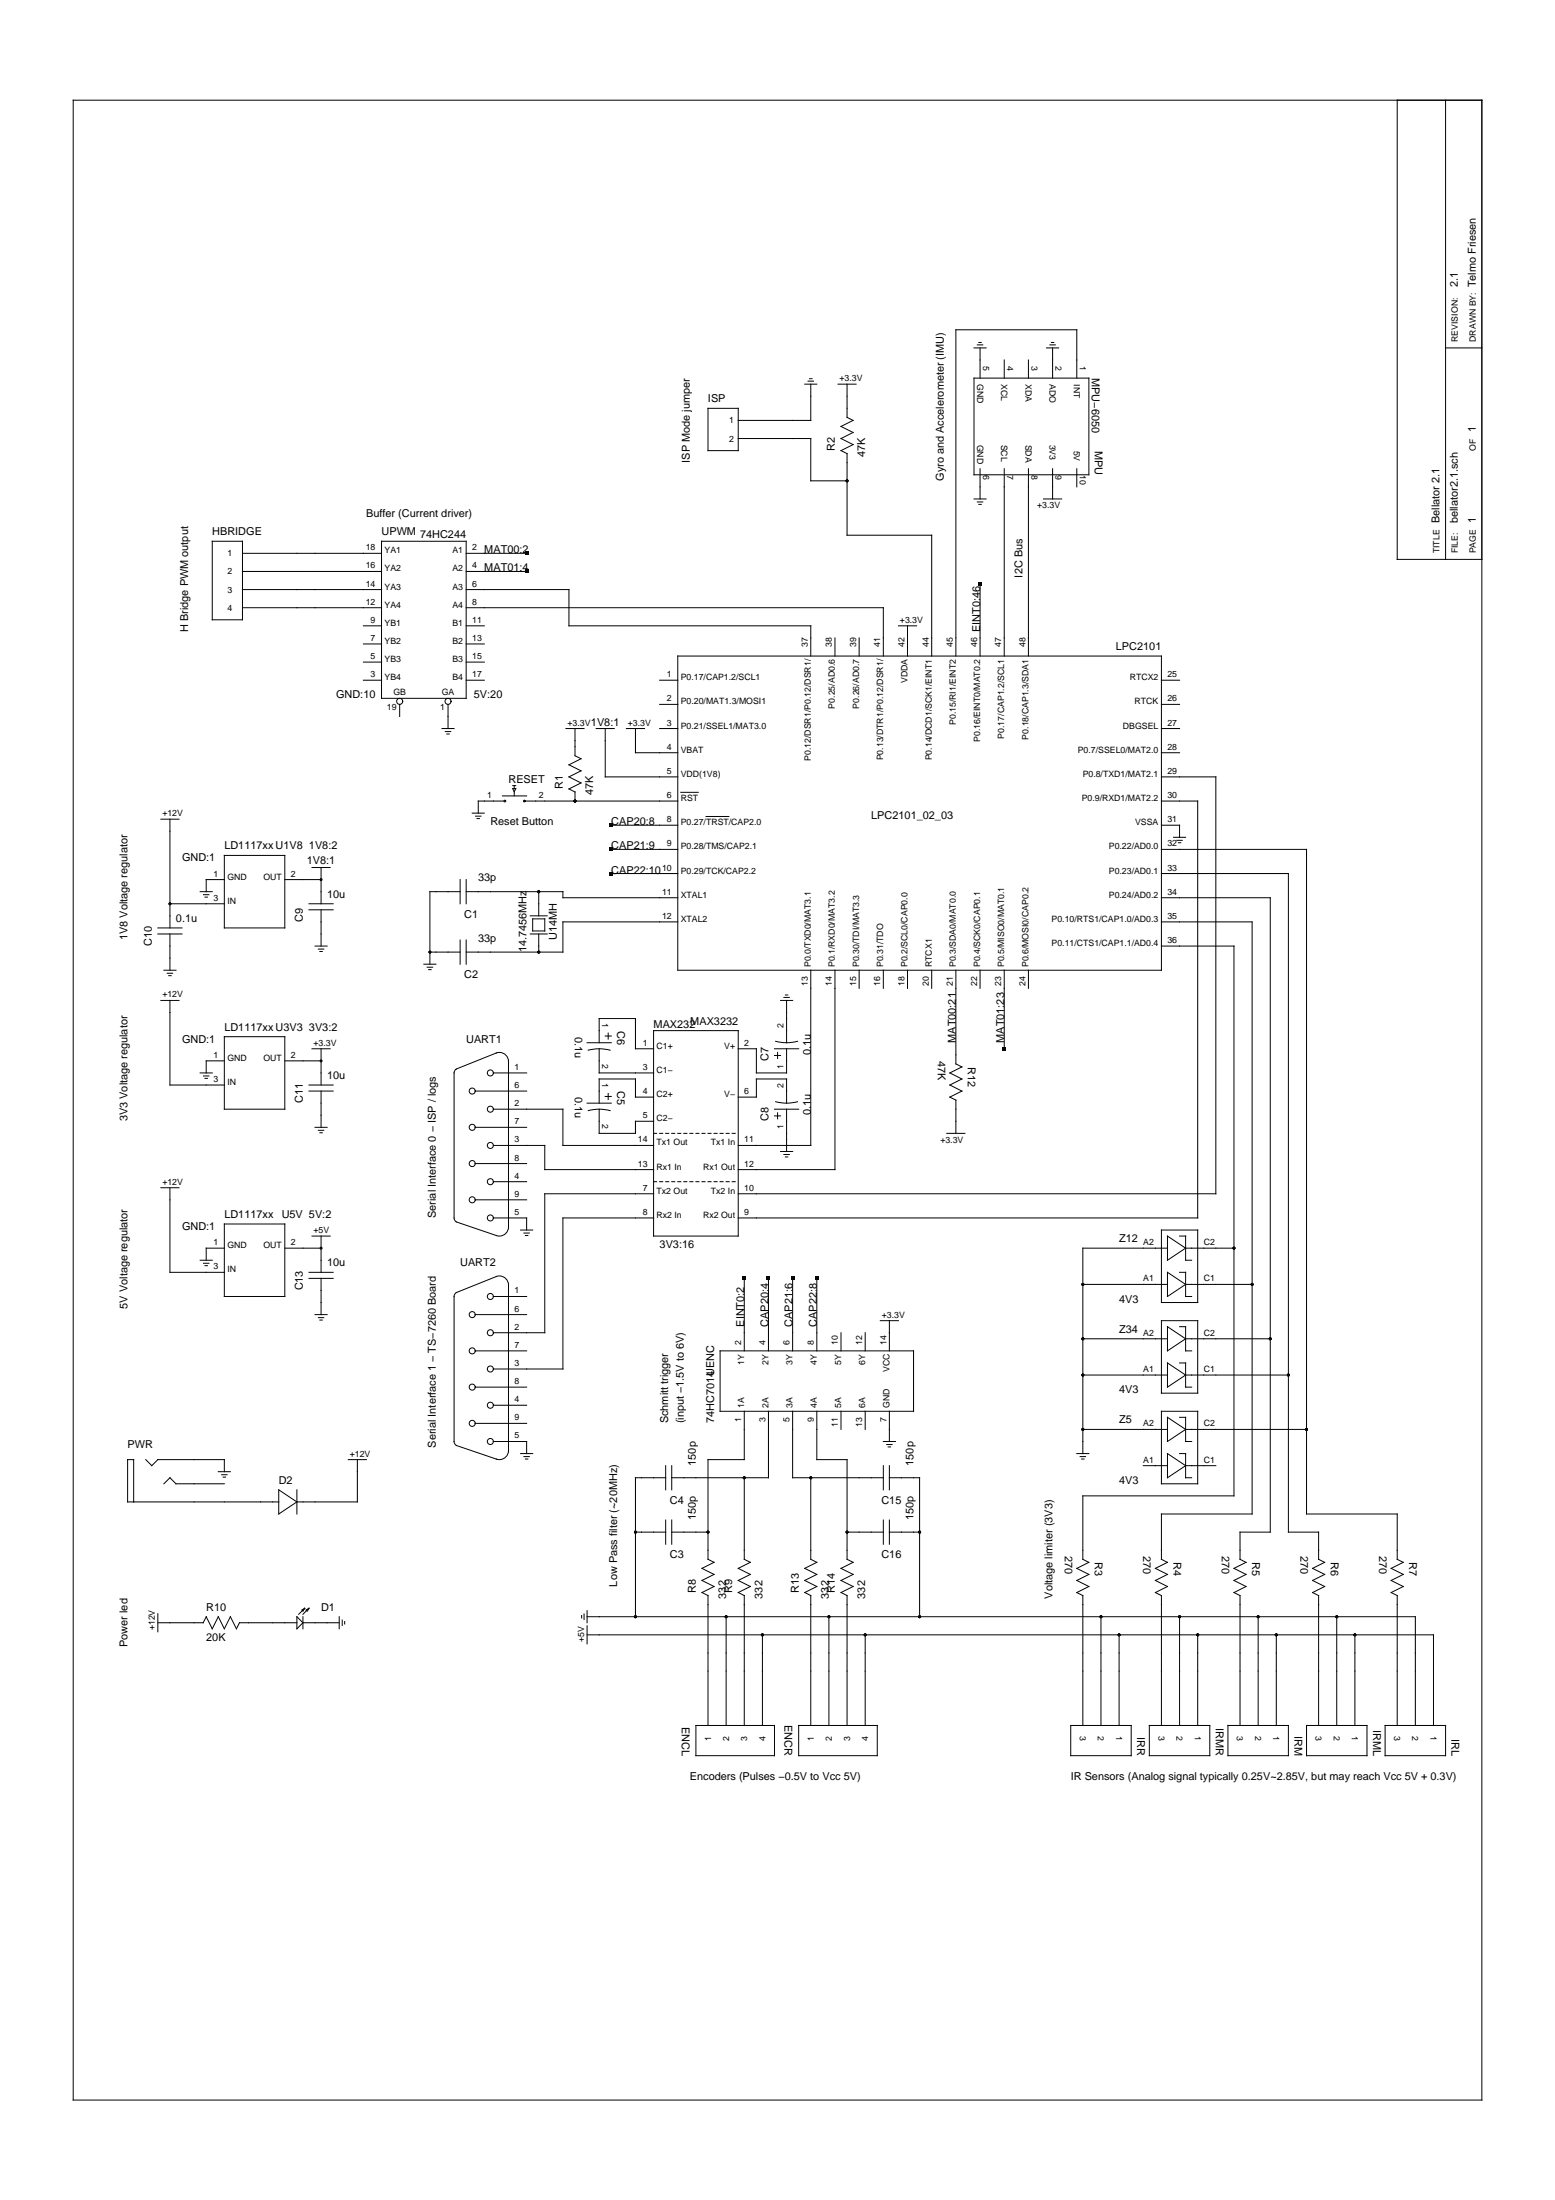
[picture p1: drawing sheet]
<svg xmlns="http://www.w3.org/2000/svg" width="594mm" height="841mm" viewBox="0 0 594 841" stroke-linecap="round" stroke-linejoin="round" font-family="sans-serif">
<g fill="none" stroke="#000" stroke-width=".38">
<path d="M28 38.3h538.1v764.5h-538.1zM533.8 38.3v175.5h32.3M552.3 38.3v175.5M372.1 133h4.6M373.4 131.8h2.1M374 130.9h.9M374.4 133v11.5M383.7 137.6v6.9M392.9 137.6v6.9M399.8 133h4.7M401.1 131.8h2.1M401.7 130.9h.9"/>
<path d="M402.1 133v11.5M552.3 133h13.8M270.5 156.1h11.5v16.2h-11.5zM307.4 146.9h4.7M308.7 145.7h2.1M309.3 144.8h.9M309.8 146.9v13.8h-27.8M320.1 146.9h7M323.6 146.9v12.7l2.3 1.1-4.6 2.3 4.6 2.3-4.6 2.3 4.6 2.4-4.6 2.3M372.1 144.5h43.9v37h-43.9zM411.4 144.5v-18.4h-46.2v124.7M282 167.6h27.8v16.2h13.8"/>
<path d="M321.3 172.2l2.3 1.2M323.6 173.4v31.2h32.3v46.2M374.4 179.2v11.5M383.7 179.2v71.6M392.9 179.2v71.6M402.1 179.2v11.5M411.4 179.2v6.9M372.1 190.7h4.6M373.4 191.9h2.1M374 192.8h.9M398.7 190.7h6.9M81.1 206.9h11.5v30h-11.5z"/>
<path d="M92.6 211.5h53.2M92.6 218.5h53.2M145.8 206.9h32.3v60.1h-32.3zM178.1 211.5h23.1M178.1 218.5h23.1M92.6 225.4h53.2M92.6 232.3h53.2M138.8 239.2h7M178.1 225.4h39.3v13.8h92.4v11.6M178.1 232.3h159.4v18.5M178.1 239.2h6.9M343.2 239.2h7"/>
<path d="M346.7 239.2v11.6M374.4 223.1v27.7M138.8 246.2h7M138.8 253.1h7M178.1 246.2h6.9M178.1 253.1h6.9M258.9 250.8h184.8v120.1h-184.8zM319 243.9v6.9M328.2 243.9v6.9M138.8 260h7M152.7 269.3v4.6M168.9 278.5h4.6"/>
<path d="M170.1 279.7h2.1M171.2 269.3v9.2M178.1 260h6.9M216.2 278.5h6.9M219.7 278.5v10.4l2.3 1.2-4.6 2.3 4.6 2.3-4.6 2.3 4.6 2.3-4.6 2.3 2.3 1.2M227.8 278.5h6.9M231.2 278.5v18.5h27.7M239.3 278.5h6.9M242.8 278.5v9.3h16.1M252 260h6.9M252 269.3h6.9M252 278.5h6.9"/>
<path d="M443.7 260h6.9M443.7 269.3h6.9M443.7 278.5h6.9M170.7 280.6h.9M443.7 287.8h6.9M443.7 297h20.8v159.4h-182.5M61.5 313.2h6.9M64.9 313.2v41.5M180.4 310.8h4.6M181.7 312h2.1M182.3 312.9h.9M192 304.3h9.2"/>
<path d="M192.5 306.2h-9.8v4.6M195.9 300.3h1.1M195.9 301.5h1.1l-.5 1.1zM196.5 300.3v1.2M196.5 302.6v1.6M200.6 306.2h58.3M219.7 302.7v3.5M233.5 315.5h25.4M260.1 302.9h6.7M269.7 312.1h8.7M443.7 306.2h13.9v159.4h-175.6M443.7 315.5h6.9v4.6"/>
<path d="M85.7 336.3h-6.9v4.6M85.7 327h23.1v27.7h-23.1zM108.8 336.3h13.9M119.2 331.6h6.9M122.7 331.6v13.9M175.8 336.3v9.2M178.1 336.3v9.2M233.5 324.7h25.4M233.5 333.9h25.4M443.7 324.7h55.4v254.1h34.7v17.3M443.7 333.9h48.5v251.8h11.6v10.4M448.3 320.1h4.7"/>
<path d="M449.6 321.2h2.1M450.2 322.2h.9M60.3 357h9.2M60.3 354.7h9.2M64.9 345.5h20.8M64.9 357v13.9M76.5 340.9h4.6M77.7 342h2.1M78.3 343h.9M118 347.8h9.3M118 345.5h9.3M122.7 347.8v13.9"/>
<path d="M175.8 340.9h-11.6v27.7M175.8 359.4v9.2M178.1 340.9h37v2.3h43.8M178.1 359.4v9.2M202.6 350.1h6.4M202.6 357h6.4M203.5 351.3h4.6v4.6h-4.6zM205.8 340.9v9.2M205.8 357v7M258.9 352.4h-43.8v11.6h-37M443.7 343.2h41.6v242.5h-11.6v10.4M443.7 352.4h34.7v226.4h-34.7v17.3"/>
<path d="M62.6 370.9h4.6M63.9 372.1h2.1M64.5 373h.9M120.4 361.7h4.6M121.6 362.8h2.1M122.2 363.7h.9M161.9 368.6h4.6M163.2 369.7h2.1M163.8 370.7h.9M164.2 364h11.6M309.8 370.9v67h-27.8M319 370.9v76.2h-37"/>
<path d="M328.2 370.9v6.9M337.5 370.9v6.9M346.7 370.9v6.9M355.9 370.9v6.9M365.2 370.9v35.8M374.4 370.9v6.9M383.7 370.9v30M392.9 370.9v6.9M443.7 361.7h27.7v210.1h-57.7v24.3M61.5 382.5h6.9M64.9 382.5v32.3h20.8M85.7 396.3h23.1v27.7h-23.1z"/>
<path d="M224.3 398.6h9.2M228.9 398.6v-9.2h13.9v11.5h6.9M231.2 396.1h2.3M232.4 394.9v2.3M249.7 394h32.3v78.5h-32.3zM296.3 398.1l4.2 .5 4.2-.5M298.2 382.5h4.6M299.5 381.3h2.1M300.1 380.4h.9M300.5 382.5v16.1M76.5 410.2h4.6M77.7 411.3h2.1"/>
<path d="M78.3 412.2h.9M85.7 405.5h-6.9v4.7M108.8 405.5h13.9M118 417.1h9.3M118 414.8h9.3M119.2 400.9h6.9M122.7 400.9v13.9M122.7 417.1v13.9M181.6 417.1h19.6M188.5 410.2h12.7M189.6 402.5a3.5 3.5 0 0 1 4.7 3.3M189.6 402.5l-15.3 6.2-.8 1.1v55.8l.3 1 .5 .5"/>
<path d="M194.3 405.4v64M224.7 401.5l4.2-.6 4.2 .6M228.9 400.9v9.3h20.8M231.2 419.2h2.3M232.4 418v2.3M249.7 419.4h-6.9v-6.9h-13.9v9.2M282 400.9h7v9.3h11.5v-9.3M282 419.4h7v-6.9h11.5v9.2M295.9 400.9h9.2M295.9 403.5h2.3M297.1 402.3v2.3M365.2 406.7l2.3 1.2"/>
<path d="M367.5 407.9l-4.6 2.3 4.6 2.3-4.6 2.3 4.6 2.3-4.6 2.3 2.3 1.2v12.7M120.4 431h4.6M121.6 432.1h2.1M122.2 433h.9M181.6 431h19.6M188.5 437.9h19.6v9.2h41.6M188.5 424h26.6v13.9h34.6M224.3 421.7h9.2M224.7 424.6l4.2-.6 4.2 .6M228.9 424v9.3h13.9v-4.7h6.9M249.7 433.3h1.2M252 433.3h1.2"/>
<path d="M254.3 433.3h1.2M256.6 433.3h1.2M258.9 433.3h1.2M261.2 433.3h1.2M263.6 433.3h1.1M265.9 433.3h1.1M268.2 433.3h1.1M270.5 433.3h1.1M272.8 433.3h1.2M275.1 433.3h1.2M277.4 433.3h1.2M279.7 433.3h1.2"/>
<path d="M295.9 424h9.2M295.9 426.6h2.3M296.3 421.2l4.2 .5 4.2-.5M297.1 425.4v2.3M300.5 424v16.2M361.7 433.3h6.9M61.5 454.1h6.9M64.9 454.1v32.3h20.8M181.6 458.7h19.6M181.6 444.8h19.6M188.5 451.7h12.7M249.7 456.4h-41.6v53.1h-19.6"/>
<path d="M249.7 451.7h1.2M252 451.7h1.2M254.3 451.7h1.2M256.6 451.7h1.2M258.9 451.7h1.2M261.2 451.7h1.2M263.6 451.7h1.1M265.9 451.7h1.1M268.2 451.7h1.1M270.5 451.7h1.1M272.8 451.7h1.2M275.1 451.7h1.2"/>
<path d="M277.4 451.7h1.2M279.7 451.7h1.2M298.2 440.2h4.6M299.5 441.3h2.1M300.1 442.3h.9M85.7 467.9h23.1v27.7h-23.1zM85.7 477.1h-6.9v4.7M108.8 477.1h13.9M119.2 472.5h6.9M122.7 472.5v13.9M174.4 467.1l15.3 5.2M188.5 465.6h12.7v4.6"/>
<path d="M194.3 469.1a3.5 3.5 0 0 1-4.7 3.2M198.9 470.2h4.6M200.2 471.4h2M200.7 472.3h1M249.7 465.6h-34.6v57.7h-26.6M443.7 470.2h13.9v27.7h-13.9zM446 477.1h-32.3v78.6M446 472.5l7 4.6-7 4.7zM450.6 472.5h2.4v9.3h2.3M453 477.1h18.4M76.5 481.8h4.6M77.7 482.9h2.1"/>
<path d="M78.3 483.8h.9M118 488.7h9.3M118 486.4h9.3M122.7 488.7v13.9M188.5 495.6h12.7M189.6 488a3.5 3.5 0 0 1 4.7 3.2M189.6 488l-15.3 6.1-.8 1.2v55.8l.3 1 .5 .5M194.3 490.9v63.9M284.3 488.7v27.7M293.6 488.7v27.7M302.8 488.7v27.7M312.1 488.7v27.7"/>
<path d="M413.7 491h32.3M446 486.4l7 4.6-7 4.6zM450.6 486.4h2.4v9.2h2.3M453 491h25.4M120.4 502.6h4.6M121.6 503.7h2.1M122.2 504.6h.9M181.6 516.4h19.6M181.6 502.6h19.6M275.1 516.4h73.9v23.1h-73.9zM321.3 509.5v6.9M330.5 509.5v6.9"/>
<path d="M336.3 504.9h6.9M339.8 504.9v11.5M413.7 511.8h32.3M443.7 504.9h13.9v27.7h-13.9zM446 507.2l7 4.6-7 4.6zM450.6 507.2h2.4v9.2h2.3M453 511.8h32.3M181.6 530.3h19.6M188.5 537.2h12.7M284.3 539.5v18.5h-13.8v38.1l2.3 1.2-4.6 2.3 4.6 2.3-4.6 2.3 4.6 2.3-4.6 2.3 2.3 1.2v49.6M293.6 539.5v25.4h-37M302.8 539.5v25.4h34.7"/>
<path d="M312.1 539.5v18.5h11.5v38.1l2.3 1.2-4.6 2.3 4.6 2.3-4.6 2.3 4.6 2.3-4.6 2.3 2.3 1.2v49.6M321.3 539.5v6.9M330.5 539.5v6.9M339.8 539.5v11.6M413.7 525.7h32.3M443.7 539.5h13.9v27.7h-13.9zM446 521l7 4.7-7 4.6zM450.6 521h2.4v9.3h2.3M453 525.7h39.2M55.7 558l2.3 2.3 2.3-2.3h25.4v4.6M133.1 558h6.9M136.5 558v16.2h-23.1"/>
<path d="M174.4 552.6l15.3 5.2M181.6 544.1h19.6M188.5 551.1h12.7v4.6M194.3 554.5a3.5 3.5 0 0 1-4.7 3.3M198.9 555.7h4.6M200.2 556.8h2M200.7 557.8h1M337.5 551.1h4.6M338.7 552.2h2.1M339.3 553.1h.9M411.4 555.7h4.6M412.7 556.8h2"/>
<path d="M413.2 557.8h1M413.7 546.4h32.3M446 541.8l7 4.6-7 4.7zM446 555.7l7 4.6-7 4.6zM450.6 555.7h2.4v9.2h2.3M450.6 541.8h2.4v9.3h2.3M453 546.4h46.1M51.1 574.2v-16.2h-2.3v16.2h57.7M62.6 567.2l2.3-2.3 2.3 2.3h18.5M83.4 562.6h4.6M84.7 563.8h2M85.2 564.7h1"/>
<path d="M106.5 569.5l6.9 4.7-6.9 4.6zM113.4 569.5v9.3M254.3 560.3v9.2M254.3 564.9h-11.5v53.1M256.6 560.3v9.2M284.3 564.9v31.2l2.4 1.2-4.7 2.3 4.7 2.3-4.7 2.3 4.7 2.3-4.7 2.3 2.3 1.2v49.6M309.8 564.9v31.2l2.3 1.2-4.7 2.3 4.7 2.3-4.7 2.3 4.7 2.3-4.7 2.3 2.4 1.2v49.6M337.5 560.3v9.2M339.8 564.9h11.5v53.1M339.8 560.3v9.2M436.8 560.3h9.2M453 560.3h11.5"/>
<path d="M242.8 585.7h11.5M254.3 581.1v9.2M256.6 585.7h13.9M256.6 581.1v9.2M323.6 585.7h13.9M337.5 581.1v9.2M339.8 585.7h11.5M339.8 581.1v9.2M413.7 596.1l2.3 1.2M416 597.3l-4.6 2.3 4.6 2.3-4.6 2.3 4.6 2.3-4.6 2.3 2.3 1.2v49.6M443.7 596.1l2.3 1.2M446 597.3l-4.6 2.3 4.6 2.3-4.6 2.3 4.6 2.3-4.6 2.3 2.3 1.2v49.6"/>
<path d="M473.7 596.1l2.4 1.2M476.1 597.3l-4.7 2.3 4.7 2.3-4.7 2.3 4.7 2.3-4.7 2.3 2.3 1.2v49.6M503.8 596.1l2.3 1.2M506.1 597.3l-4.6 2.3 4.6 2.3-4.6 2.3 4.6 2.3-4.6 2.3 2.3 1.2v49.6M533.8 596.1l2.3 1.2M536.1 597.3l-4.6 2.3 4.6 2.3-4.6 2.3 4.6 2.3-4.6 2.3 2.3 1.2v49.6M60.3 616.9v6.9M113.4 618l2.3 2.4-2.3 2.3zM115.7 618v4.7M116.4 614.8l-2.3 2.3M116.4 614.8l-1.1 .7M116.4 614.8l-.7 1.2"/>
<path d="M118 614.8l-2.3 2.3M118 614.8l-1.1 .7M118 614.8l-.6 1.2M129.6 618v4.7M130.7 619.3v2.1M131.7 619.9v.9M222.2 617.6v.9M223.1 617v2.1M224.3 618h316.4v41.6M224.3 615.7v4.7M277.4 618v41.6M316.7 618v41.6"/>
<path d="M420.6 618v41.6M450.6 618v41.6M480.7 618v41.6M510.7 618v41.6M60.3 620.4h17.4l1.1-2.4 2.3 4.7 2.3-4.7 2.3 4.7 2.3-4.7 2.3 4.7 1.2-2.3h21.9M115.7 620.4h13.9M224.3 625h323.4v34.6M224.3 621.5v6.9M291.3 625v34.6M330.5 625v34.6M427.5 625v34.6M457.6 625v34.6"/>
<path d="M487.6 625v34.6M517.6 625v34.6M265.9 659.6h30v11.6h-30zM305.1 659.6h30.1v11.6h-30.1zM409.1 659.6h23.1v11.6h-23.1zM439.1 659.6h23.1v11.6h-23.1zM469.1 659.6h23.1v11.6h-23.1zM499.1 659.6h23.1v11.6h-23.1zM529.2 659.6h23.1v11.6h-23.1z"/>
<circle cx="152.7" cy="268.1" r="1.16"/>
<circle cx="171.2" cy="268.1" r="1.16"/>
<circle cx="192.9" cy="306.2" r=".32"/>
<circle cx="200.3" cy="306.2" r=".32"/>
<circle cx="180.4" cy="417.1" r="1.15"/>
<circle cx="187.3" cy="410.2" r="1.16"/>
<circle cx="180.4" cy="431" r="1.15"/>
<circle cx="187.3" cy="424" r="1.16"/>
<circle cx="187.3" cy="437.9" r="1.16"/>
<circle cx="180.4" cy="444.8" r="1.15"/>
<circle cx="180.4" cy="458.7" r="1.15"/>
<circle cx="187.3" cy="451.7" r="1.16"/>
<circle cx="187.3" cy="465.6" r="1.15"/>
<circle cx="187.3" cy="495.6" r="1.16"/>
<circle cx="180.4" cy="516.4" r="1.15"/>
<circle cx="180.4" cy="502.6" r="1.15"/>
<circle cx="187.3" cy="509.5" r="1.15"/>
<circle cx="180.4" cy="530.3" r="1.15"/>
<circle cx="187.3" cy="523.3" r="1.16"/>
<circle cx="187.3" cy="537.2" r="1.16"/>
<circle cx="180.4" cy="544.1" r="1.15"/>
<circle cx="187.3" cy="551.1" r="1.16"/>
</g>
<g fill="#000">
<path d="M200.5 210.8h1.4v1.4h-1.4zM200.5 217.8h1.4v1.4h-1.4zM373.7 222.4h1.4v1.4h-1.4zM232.8 314.8h1.4v1.4h-1.4zM232.8 324h1.4v1.4h-1.4zM232.8 333.3h1.4v1.3h-1.4zM383 400.2h1.4v1.4h-1.4zM283.7 488h1.3v1.4h-1.3zM292.9 488h1.4v1.4h-1.4zM302.1 488h1.4v1.4h-1.4zM311.4 488h1.4v1.4h-1.4z"/>
<circle cx="323.6" cy="183.8" r=".58"/>
<circle cx="219.7" cy="306.2" r=".58"/>
<circle cx="122.7" cy="336.3" r=".58"/>
<circle cx="64.9" cy="345.5" r=".58"/>
<circle cx="205.8" cy="340.9" r=".58"/>
<circle cx="164.2" cy="364" r=".58"/>
<circle cx="205.8" cy="364" r=".58"/>
<circle cx="122.7" cy="405.5" r=".58"/>
<circle cx="122.7" cy="477.1" r=".58"/>
<circle cx="471.4" cy="477.1" r=".58"/>
<circle cx="413.7" cy="491" r=".58"/>
<circle cx="478.4" cy="491" r=".58"/>
<circle cx="413.7" cy="511.8" r=".58"/>
<circle cx="485.3" cy="511.8" r=".58"/>
<circle cx="413.7" cy="525.7" r=".58"/>
<circle cx="492.2" cy="525.7" r=".58"/>
<circle cx="413.7" cy="546.4" r=".58"/>
<circle cx="499.1" cy="546.4" r=".58"/>
<circle cx="284.3" cy="564.9" r=".58"/>
<circle cx="309.8" cy="564.9" r=".58"/>
<circle cx="242.8" cy="585.7" r=".58"/>
<circle cx="270.5" cy="585.7" r=".58"/>
<circle cx="323.6" cy="585.7" r=".58"/>
<circle cx="351.3" cy="585.7" r=".58"/>
<circle cx="242.8" cy="618" r=".58"/>
<circle cx="277.4" cy="618" r=".58"/>
<circle cx="316.7" cy="618" r=".58"/>
<circle cx="351.3" cy="618" r=".58"/>
<circle cx="420.6" cy="618" r=".58"/>
<circle cx="450.6" cy="618" r=".58"/>
<circle cx="480.7" cy="618" r=".58"/>
<circle cx="510.7" cy="618" r=".58"/>
<circle cx="291.3" cy="625" r=".58"/>
<circle cx="330.5" cy="625" r=".58"/>
<circle cx="427.5" cy="625" r=".58"/>
<circle cx="457.6" cy="625" r=".58"/>
<circle cx="487.6" cy="625" r=".58"/>
<circle cx="517.6" cy="625" r=".58"/>
</g>
<g font-size="4.2">
<text x="556.9" y="109.9" transform="rotate(-90 556.9 109.9)">2.1</text>
<text x="563.8" y="109.9" transform="rotate(-90 563.8 109.9)">Telmo Friesen</text>
<text x="417.2" y="144.5" transform="rotate(90 417.2 144.5)">MPU−6050</text>
<text x="270.5" y="153.8">ISP</text>
<text x="563.8" y="165.3" transform="rotate(-90 563.8 165.3)">1</text>
<text x="319" y="172.3" transform="rotate(-90 319 172.3)">R2</text>
<text x="418.3" y="172.3" transform="rotate(90 418.3 172.3)">MPU</text>
<text x="263.6" y="176.9" transform="rotate(-90 263.6 176.9)">ISP Mode jumper</text>
<text x="330.5" y="174.6" transform="rotate(-90 330.5 174.6)">47K</text>
<text x="360.6" y="183.8" transform="rotate(-90 360.6 183.8)">Gyro and Accelerometer (IMU)</text>
<text x="139.9" y="197.7">Buffer (Current driver)</text>
<text x="550" y="200" transform="rotate(-90 550 200)">Bellator 2.1</text>
<text x="556.9" y="200" transform="rotate(-90 556.9 200)">bellator2.1.sch</text>
<text x="563.8" y="200" transform="rotate(-90 563.8 200)">1</text>
<text x="81.1" y="204.6">HBRIDGE</text>
<text x="145.8" y="204.6">UPWM</text>
<text x="160.5" y="205.8">74HC244</text>
<text x="185" y="211.5">MAT00:2</text>
<text x="185" y="218.5">MAT01:4</text>
<text x="390.6" y="220.8" transform="rotate(-90 390.6 220.8)">I2C Bus</text>
<text x="71.9" y="241.6" transform="rotate(-90 71.9 241.6)">H Bridge PWM output</text>
<text x="374.4" y="241.6" transform="rotate(-90 374.4 241.6)">EINT0:46</text>
<text x="426.3" y="248.5">LPC2101</text>
<text x="128.4" y="267">GND:10</text>
<text x="181.1" y="267">5V:20</text>
<text x="225.8" y="277.4">1V8:1</text>
<text x="194.3" y="299.3">RESET</text>
<text x="215.1" y="301.6" transform="rotate(-90 215.1 301.6)">R1</text>
<text x="226.6" y="303.9" transform="rotate(-90 226.6 303.9)">47K</text>
<text x="187.3" y="315.5">Reset Button</text>
<text x="233.5" y="315.5">CAP20:8</text>
<text x="332.8" y="313.2">LPC2101_02_03</text>
<text x="69.5" y="329.3">GND:1</text>
<text x="85.7" y="324.7">LD1117xx U1V8</text>
<text x="118" y="324.7">1V8:2</text>
<text x="233.5" y="324.7">CAP21:9</text>
<text x="117.2" y="330.5">1V8:1</text>
<text x="233.5" y="333.9">CAP22:10</text>
<text x="182.7" y="336.9">33p</text>
<text x="125" y="343.2">10u</text>
<text x="67.2" y="352.4">0.1u</text>
<text x="115.7" y="352.4" transform="rotate(-90 115.7 352.4)">C9</text>
<text x="177.4" y="350.9">C1</text>
<text x="48.8" y="359.4" transform="rotate(-90 48.8 359.4)">1V8 Voltage regulator</text>
<text x="182.7" y="360">33p</text>
<text x="212.7" y="359.4" transform="rotate(-90 212.7 359.4)">U14MH</text>
<text x="58" y="361.7" transform="rotate(-90 58 361.7)">C10</text>
<text x="201.2" y="364" transform="rotate(-90 201.2 364)">14.7456MHz</text>
<text x="177.4" y="374">C2</text>
<text x="85.7" y="394">LD1117xx U3V3</text>
<text x="118" y="394">3V3:2</text>
<text x="235.8" y="394" transform="rotate(90 235.8 394)">C6</text>
<text x="249.7" y="392.8">MAX232</text>
<text x="263.7" y="391.7">MAX3232</text>
<text x="69.5" y="398.6">GND:1</text>
<text x="178.1" y="398.6">UART1</text>
<text x="219.7" y="396.3" transform="rotate(90 219.7 396.3)">0.1u</text>
<text x="365.2" y="398.6" transform="rotate(-90 365.2 398.6)">MAT00:21</text>
<text x="383.7" y="398.6" transform="rotate(-90 383.7 398.6)">MAT01:23</text>
<text x="293.6" y="405.5" transform="rotate(-90 293.6 405.5)">C7</text>
<text x="309.8" y="403.2" transform="rotate(-90 309.8 403.2)">0.1u</text>
<text x="358.3" y="405.5" transform="rotate(90 358.3 405.5)">47K</text>
<text x="369.8" y="407.9" transform="rotate(90 369.8 407.9)">R12</text>
<text x="125" y="412.5">10u</text>
<text x="219.7" y="419.4" transform="rotate(90 219.7 419.4)">0.1u</text>
<text x="235.8" y="417.1" transform="rotate(90 235.8 417.1)">C5</text>
<text x="115.7" y="421.7" transform="rotate(-90 115.7 421.7)">C11</text>
<text x="48.8" y="428.6" transform="rotate(-90 48.8 428.6)">3V3 Voltage regulator</text>
<text x="293.6" y="428.6" transform="rotate(-90 293.6 428.6)">C8</text>
<text x="309.8" y="426.3" transform="rotate(-90 309.8 426.3)">0.1u</text>
<text x="85.7" y="465.6">LD1117xx</text>
<text x="107.6" y="465.6">U5V 5V:2</text>
<text x="166.5" y="465.6" transform="rotate(-90 166.5 465.6)">Serial Interface 0 − ISP / logs</text>
<text x="69.5" y="470.2">GND:1</text>
<text x="252" y="477.1">3V3:16</text>
<text x="427.5" y="474.8">Z12</text>
<text x="125" y="484.1">10u</text>
<text x="175.8" y="484.1">UART2</text>
<text x="115.7" y="493.3" transform="rotate(-90 115.7 493.3)">C13</text>
<text x="427.5" y="497.9">4V3</text>
<text x="48.8" y="500.2" transform="rotate(-90 48.8 500.2)">5V Voltage regulator</text>
<text x="284.3" y="507.2" transform="rotate(-90 284.3 507.2)">EINT0:2</text>
<text x="293.6" y="507.2" transform="rotate(-90 293.6 507.2)">CAP20:4</text>
<text x="302.8" y="507.2" transform="rotate(-90 302.8 507.2)">CAP21:6</text>
<text x="312.1" y="507.2" transform="rotate(-90 312.1 507.2)">CAP22:8</text>
<text x="427.5" y="509.5">Z34</text>
<text x="427.5" y="532.6">4V3</text>
<text x="255.2" y="544.1" transform="rotate(-90 255.2 544.1)">Schmitt trigger</text>
<text x="261.2" y="544.1" transform="rotate(-90 261.2 544.1)">(input −1.5V to 6V)</text>
<text x="272.8" y="544.1" transform="rotate(-90 272.8 544.1)">74HC7014UENC</text>
<text x="427.5" y="544.1">Z5</text>
<text x="48.8" y="553.4">PWR</text>
<text x="166.5" y="553.4" transform="rotate(-90 166.5 553.4)">Serial Interface 1 − TS−7260 Board</text>
<text x="265.9" y="560.3" transform="rotate(-90 265.9 560.3)">150p</text>
<text x="349" y="560.3" transform="rotate(-90 349 560.3)">150p</text>
<text x="106.5" y="567.2">D2</text>
<text x="427.5" y="567.2">4V3</text>
<text x="255.9" y="574.9">C4</text>
<text x="336.7" y="574.9">C15</text>
<text x="265.9" y="581.1" transform="rotate(-90 265.9 581.1)">150p</text>
<text x="349" y="581.1" transform="rotate(-90 349 581.1)">150p</text>
<text x="255.9" y="595.7">C3</text>
<text x="336.7" y="595.7">C16</text>
<text x="406.8" y="594.9" transform="rotate(90 406.8 594.9)">270</text>
<text x="418.3" y="597.3" transform="rotate(90 418.3 597.3)">R3</text>
<text x="436.8" y="594.9" transform="rotate(90 436.8 594.9)">270</text>
<text x="448.3" y="597.3" transform="rotate(90 448.3 597.3)">R4</text>
<text x="466.8" y="594.9" transform="rotate(90 466.8 594.9)">270</text>
<text x="478.4" y="597.3" transform="rotate(90 478.4 597.3)">R5</text>
<text x="496.8" y="594.9" transform="rotate(90 496.8 594.9)">270</text>
<text x="508.4" y="597.3" transform="rotate(90 508.4 597.3)">R6</text>
<text x="526.9" y="594.9" transform="rotate(90 526.9 594.9)">270</text>
<text x="538.4" y="597.3" transform="rotate(90 538.4 597.3)">R7</text>
<text x="235.8" y="606.5" transform="rotate(-90 235.8 606.5)">Low Pass filter (~20MHz)</text>
<text x="265.9" y="608.8" transform="rotate(-90 265.9 608.8)">R8</text>
<text x="277.4" y="611.1" transform="rotate(-90 277.4 611.1)">332</text>
<text x="279.7" y="608.8" transform="rotate(-90 279.7 608.8)">R9</text>
<text x="291.3" y="611.1" transform="rotate(-90 291.3 611.1)">332</text>
<text x="305.1" y="608.8" transform="rotate(-90 305.1 608.8)">R13</text>
<text x="316.7" y="611.1" transform="rotate(-90 316.7 611.1)">332</text>
<text x="319" y="608.8" transform="rotate(-90 319 608.8)">R14</text>
<text x="330.5" y="611.1" transform="rotate(-90 330.5 611.1)">332</text>
<text x="402.1" y="611.1" transform="rotate(-90 402.1 611.1)">Voltage limiter (3V3)</text>
<text x="78.8" y="615.7">R10</text>
<text x="122.7" y="615.7">D1</text>
<text x="48.8" y="629.6" transform="rotate(-90 48.8 629.6)">Power led</text>
<text x="78.8" y="627.3">20K</text>
<text x="299.7" y="659.4" transform="rotate(90 299.7 659.4)">ENCR</text>
<text x="260.5" y="660" transform="rotate(90 260.5 660)">ENCL</text>
<text x="434.5" y="664" transform="rotate(90 434.5 664)">IRR</text>
<text x="464.5" y="660.5" transform="rotate(90 464.5 660.5)">IRMR</text>
<text x="494.5" y="663.5" transform="rotate(90 494.5 663.5)">IRM</text>
<text x="524.6" y="661.2" transform="rotate(90 524.6 661.2)">IRML</text>
<text x="554.6" y="664.7" transform="rotate(90 554.6 664.7)">IRL</text>
<text x="263.6" y="680.4">Encoders (Pulses −0.5V to Vcc 5V)</text>
<text x="409.1" y="680.4">IR Sensors (Analog signal typically 0.25V~2.85V, but may reach Vcc 5V + 0.3V)</text>
</g>
<g font-size="3.3">
<text x="556.9" y="130.7" transform="rotate(-90 556.9 130.7)">REVISION:</text>
<text x="563.8" y="130.7" transform="rotate(-90 563.8 130.7)">DRAWN BY:</text>
<text x="375.6" y="139.9" transform="rotate(90 375.6 139.9)">5</text>
<text x="384.8" y="139.9" transform="rotate(90 384.8 139.9)">4</text>
<text x="394.1" y="139.9" transform="rotate(90 394.1 139.9)">3</text>
<text x="403.3" y="139.9" transform="rotate(90 403.3 139.9)">2</text>
<text x="412.5" y="139.9" transform="rotate(90 412.5 139.9)">1</text>
<text x="320.7" y="145.7">+3.3V</text>
<text x="373.3" y="146.9" transform="rotate(90 373.3 146.9)">GND</text>
<text x="382.5" y="146.9" transform="rotate(90 382.5 146.9)">XCL</text>
<text x="391.7" y="146.9" transform="rotate(90 391.7 146.9)">XDA</text>
<text x="401" y="146.9" transform="rotate(90 401 146.9)">ADO</text>
<text x="410.2" y="146.9" transform="rotate(90 410.2 146.9)">INT</text>
<text x="278.6" y="161.9">1</text>
<text x="278.6" y="168.8">2</text>
<text x="373.3" y="170" transform="rotate(90 373.3 170)">GND</text>
<text x="382.5" y="170" transform="rotate(90 382.5 170)">SCL</text>
<text x="391.7" y="170" transform="rotate(90 391.7 170)">SDA</text>
<text x="401" y="170" transform="rotate(90 401 170)">3V3</text>
<text x="410.2" y="172.3" transform="rotate(90 410.2 172.3)">5V</text>
<text x="563.8" y="172.3" transform="rotate(-90 563.8 172.3)">OF</text>
<text x="375.6" y="181.5" transform="rotate(90 375.6 181.5)">6</text>
<text x="384.8" y="181.5" transform="rotate(90 384.8 181.5)">7</text>
<text x="394.1" y="181.5" transform="rotate(90 394.1 181.5)">8</text>
<text x="403.3" y="181.5" transform="rotate(90 403.3 181.5)">9</text>
<text x="412.5" y="181.5" transform="rotate(90 412.5 181.5)">10</text>
<text x="396.2" y="194.3">+3.3V</text>
<text x="86.9" y="212.7">1</text>
<text x="139.7" y="210.4">18</text>
<text x="146.9" y="211.5">YA1</text>
<text x="172.9" y="211.5">A1</text>
<text x="180.4" y="210.4">2</text>
<text x="550" y="211.5" transform="rotate(-90 550 211.5)">TITLE</text>
<text x="556.9" y="211.5" transform="rotate(-90 556.9 211.5)">FILE:</text>
<text x="563.8" y="211.5" transform="rotate(-90 563.8 211.5)">PAGE</text>
<text x="86.9" y="219.6">2</text>
<text x="139.7" y="217.3">16</text>
<text x="146.9" y="218.5">YA2</text>
<text x="172.9" y="218.5">A2</text>
<text x="180.4" y="217.3">4</text>
<text x="86.9" y="226.5">3</text>
<text x="139.7" y="224.2">14</text>
<text x="146.9" y="225.4">YA3</text>
<text x="172.9" y="225.4">A3</text>
<text x="180.4" y="224.2">6</text>
<text x="86.9" y="233.5">4</text>
<text x="139.7" y="231.2">12</text>
<text x="146.9" y="232.3">YA4</text>
<text x="172.9" y="232.3">A4</text>
<text x="180.4" y="231.2">8</text>
<text x="141.6" y="238.1">9</text>
<text x="146.9" y="239.2">YB1</text>
<text x="172.9" y="239.2">B1</text>
<text x="180.4" y="238.1">11</text>
<text x="343.8" y="238.1">+3.3V</text>
<text x="141.6" y="245">7</text>
<text x="180.4" y="245">13</text>
<text x="141.6" y="252">5</text>
<text x="146.9" y="246.2">YB2</text>
<text x="172.9" y="246.2">B2</text>
<text x="180.4" y="252">15</text>
<text x="308.6" y="247.3" transform="rotate(-90 308.6 247.3)">37</text>
<text x="317.8" y="247.3" transform="rotate(-90 317.8 247.3)">38</text>
<text x="327.1" y="247.3" transform="rotate(-90 327.1 247.3)">39</text>
<text x="336.3" y="247.3" transform="rotate(-90 336.3 247.3)">41</text>
<text x="345.6" y="247.3" transform="rotate(-90 345.6 247.3)">42</text>
<text x="354.8" y="247.3" transform="rotate(-90 354.8 247.3)">44</text>
<text x="364" y="247.3" transform="rotate(-90 364 247.3)">45</text>
<text x="373.3" y="247.3" transform="rotate(-90 373.3 247.3)">46</text>
<text x="382.5" y="247.3" transform="rotate(-90 382.5 247.3)">47</text>
<text x="391.7" y="247.3" transform="rotate(-90 391.7 247.3)">48</text>
<text x="146.9" y="253.1">YB3</text>
<text x="172.9" y="253.1">B3</text>
<text x="141.6" y="258.9">3</text>
<text x="146.9" y="260">YB4</text>
<text x="172.9" y="260">B4</text>
<text x="180.4" y="258.9">17</text>
<text x="254.8" y="258.9">1</text>
<text x="260.1" y="260">P0.17/CAP1.2/SCL1</text>
<text x="346.7" y="261.2" transform="rotate(-90 346.7 261.2)">VDDA</text>
<text x="431.6" y="260">RTCX2</text>
<text x="446" y="258.9">25</text>
<text x="150.3" y="265.8">GB</text>
<text x="168.8" y="265.8">GA</text>
<text x="254.8" y="268.1">2</text>
<text x="260.1" y="269.3">P0.20/MAT1.3/MOSI1</text>
<text x="433.5" y="269.3">RTCK</text>
<text x="446" y="268.1">26</text>
<text x="147.8" y="271.6">19</text>
<text x="168.2" y="271.6">1</text>
<text x="319" y="270.9" transform="rotate(-90 319 270.9)">P0.25/AD0.6</text>
<text x="328.2" y="270.9" transform="rotate(-90 328.2 270.9)">P0.26/AD0.7</text>
<text x="216.8" y="277.4">+3.3V</text>
<text x="239.9" y="277.4">+3.3V</text>
<text x="254.8" y="277.4">3</text>
<text x="260.1" y="278.5">P0.21/SSEL1/MAT3.0</text>
<text x="365.2" y="277.2" transform="rotate(-90 365.2 277.2)">P0.15/RI1/EINT2</text>
<text x="429" y="278.5">DBGSEL</text>
<text x="446" y="277.4">27</text>
<text x="254.8" y="286.6">4</text>
<text x="260.1" y="287.8">VBAT</text>
<text x="374.4" y="283.7" transform="rotate(-90 374.4 283.7)">P0.16/EINT0/MAT0.2</text>
<text x="383.7" y="282.4" transform="rotate(-90 383.7 282.4)">P0.17/CAP1.2/SCL1</text>
<text x="392.9" y="282.7" transform="rotate(-90 392.9 282.7)">P0.18/CAP1.3/SDA1</text>
<text x="411.8" y="287.8">P0.7/SSEL0/MAT2.0</text>
<text x="446" y="286.6">28</text>
<text x="309.8" y="290.9" transform="rotate(-90 309.8 290.9)">P0.12/DSR1/P0.12/DSR1/</text>
<text x="337.5" y="290.7" transform="rotate(-90 337.5 290.7)">P0.13/DTR1/P0.12/DSR1/</text>
<text x="355.9" y="290.7" transform="rotate(-90 355.9 290.7)">P0.14/DCD1/SCK1/EINT1</text>
<text x="254.8" y="295.8">5</text>
<text x="260.1" y="297">VDD(1V8)</text>
<text x="413.6" y="297">P0.8/TXD1/MAT2.1</text>
<text x="446" y="295.8">29</text>
<text x="186.2" y="305.1">1</text>
<text x="205.8" y="305.1">2</text>
<text x="254.8" y="305.1">6</text>
<text x="446" y="305.1">30</text>
<text x="260.1" y="306.2">RST</text>
<text x="413.3" y="306.2">P0.9/RXD1/MAT2.2</text>
<text x="62" y="312">+12V</text>
<text x="254.8" y="314.3">8</text>
<text x="260.1" y="315.5">P0.27/TRST/CAP2.0</text>
<text x="433.7" y="315.5">VSSA</text>
<text x="446" y="314.3">31</text>
<text x="254.8" y="323.6">9</text>
<text x="446" y="323.6">32</text>
<text x="260.1" y="324.7">P0.28/TMS/CAP2.1</text>
<text x="423.6" y="324.7">P0.22/AD0.0</text>
<text x="81.5" y="335.1">1</text>
<text x="111.1" y="335.1">2</text>
<text x="252.9" y="332.8">10</text>
<text x="260.1" y="333.9">P0.29/TCK/CAP2.2</text>
<text x="423.6" y="333.9">P0.23/AD0.1</text>
<text x="446" y="332.8">33</text>
<text x="86.9" y="336.3">GND</text>
<text x="100.6" y="336.3">OUT</text>
<text x="81.5" y="344.3">3</text>
<text x="86.9" y="345.5">IN</text>
<text x="252.9" y="342">11</text>
<text x="260.1" y="343.2">XTAL1</text>
<text x="423.6" y="343.2">P0.24/AD0.2</text>
<text x="446" y="342">34</text>
<text x="252.9" y="351.3">12</text>
<text x="260.1" y="352.4">XTAL2</text>
<text x="401.8" y="352.4">P0.10/RTS1/CAP1.0/AD0.3</text>
<text x="446" y="351.3">35</text>
<text x="401.8" y="361.7">P0.11/CTS1/CAP1.1/AD0.4</text>
<text x="446" y="360.5">36</text>
<text x="309.8" y="369.7" transform="rotate(-90 309.8 369.7)">P0.0/TXD0/MAT3.1</text>
<text x="319" y="369.7" transform="rotate(-90 319 369.7)">P0.1/RXD0/MAT3.2</text>
<text x="328.2" y="369.7" transform="rotate(-90 328.2 369.7)">P0.30/TDI/MAT3.3</text>
<text x="337.5" y="369.7" transform="rotate(-90 337.5 369.7)">P0.31/TDO</text>
<text x="346.7" y="369.7" transform="rotate(-90 346.7 369.7)">P0.2/SCL0/CAP0.0</text>
<text x="355.9" y="369.7" transform="rotate(-90 355.9 369.7)">RTCX1</text>
<text x="365.2" y="369.7" transform="rotate(-90 365.2 369.7)">P0.3/SDA0/MAT0.0</text>
<text x="374.4" y="369.7" transform="rotate(-90 374.4 369.7)">P0.4/SCK0/CAP0.1</text>
<text x="383.7" y="369.7" transform="rotate(-90 383.7 369.7)">P0.5/MISO0/MAT0.1</text>
<text x="392.9" y="369.7" transform="rotate(-90 392.9 369.7)">P0.6/MOSI0/CAP0.2</text>
<text x="308.6" y="376.9" transform="rotate(-90 308.6 376.9)">13</text>
<text x="317.8" y="376.9" transform="rotate(-90 317.8 376.9)">14</text>
<text x="327.1" y="376.9" transform="rotate(-90 327.1 376.9)">15</text>
<text x="336.3" y="376.9" transform="rotate(-90 336.3 376.9)">16</text>
<text x="345.6" y="376.9" transform="rotate(-90 345.6 376.9)">18</text>
<text x="354.8" y="376.9" transform="rotate(-90 354.8 376.9)">20</text>
<text x="364" y="376.9" transform="rotate(-90 364 376.9)">21</text>
<text x="373.3" y="376.9" transform="rotate(-90 373.3 376.9)">22</text>
<text x="382.5" y="376.9" transform="rotate(-90 382.5 376.9)">23</text>
<text x="391.7" y="376.9" transform="rotate(-90 391.7 376.9)">24</text>
<text x="62" y="381.3">+12V</text>
<text x="230.1" y="391" transform="rotate(90 230.1 391)">1</text>
<text x="299.4" y="392.8" transform="rotate(-90 299.4 392.8)">2</text>
<text x="119.8" y="399.8">+3.3V</text>
<text x="245.5" y="399.8">1</text>
<text x="250.9" y="400.9">C1+</text>
<text x="276.7" y="400.9">V+</text>
<text x="284.3" y="399.8">2</text>
<text x="81.5" y="404.4">1</text>
<text x="86.9" y="405.5">GND</text>
<text x="100.6" y="405.5">OUT</text>
<text x="111.1" y="404.4">2</text>
<text x="230.1" y="406.7" transform="rotate(90 230.1 406.7)">2</text>
<text x="81.5" y="413.6">3</text>
<text x="196.6" y="409">1</text>
<text x="245.5" y="409">3</text>
<text x="250.9" y="410.2">C1−</text>
<text x="299.4" y="408.6" transform="rotate(-90 299.4 408.6)">1</text>
<text x="86.9" y="414.8">IN</text>
<text x="196.6" y="415.9">6</text>
<text x="230.1" y="414.1" transform="rotate(90 230.1 414.1)">1</text>
<text x="245.5" y="418.3">4</text>
<text x="250.9" y="419.4">C2+</text>
<text x="276.7" y="419.4">V−</text>
<text x="284.3" y="418.3">6</text>
<text x="299.4" y="415.9" transform="rotate(-90 299.4 415.9)">2</text>
<text x="196.6" y="422.9">2</text>
<text x="196.6" y="429.8">7</text>
<text x="230.1" y="429.8" transform="rotate(90 230.1 429.8)">2</text>
<text x="245.5" y="427.5">5</text>
<text x="250.9" y="428.6">C2−</text>
<text x="299.4" y="431.7" transform="rotate(-90 299.4 431.7)">1</text>
<text x="196.6" y="436.7">3</text>
<text x="243.7" y="436.7">14</text>
<text x="250.9" y="437.9">Tx1 Out</text>
<text x="271.6" y="437.9">Tx1 In</text>
<text x="284.3" y="436.7">11</text>
<text x="359.3" y="436.9">+3.3V</text>
<text x="196.6" y="443.7">8</text>
<text x="243.7" y="446">13</text>
<text x="250.9" y="447.1">Rx1 In</text>
<text x="268.6" y="447.1">Rx1 Out</text>
<text x="284.3" y="446">12</text>
<text x="62" y="452.9">+12V</text>
<text x="196.6" y="450.6">4</text>
<text x="245.5" y="455.2">7</text>
<text x="284.3" y="455.2">10</text>
<text x="196.6" y="457.5">9</text>
<text x="250.9" y="456.4">Tx2 Out</text>
<text x="271.6" y="456.4">Tx2 In</text>
<text x="196.6" y="464.4">5</text>
<text x="245.5" y="464.4">8</text>
<text x="250.9" y="465.6">Rx2 In</text>
<text x="268.6" y="465.6">Rx2 Out</text>
<text x="284.3" y="464.4">9</text>
<text x="119.8" y="471.4">+5V</text>
<text x="81.5" y="476">1</text>
<text x="86.9" y="477.2">GND</text>
<text x="100.6" y="477.2">OUT</text>
<text x="111.1" y="476">2</text>
<text x="436.8" y="476">A2</text>
<text x="459.9" y="476">C2</text>
<text x="81.5" y="485.2">3</text>
<text x="86.9" y="486.4">IN</text>
<text x="436.8" y="489.9">A1</text>
<text x="459.9" y="489.9">C1</text>
<text x="196.6" y="494.5">1</text>
<text x="196.6" y="501.4">6</text>
<text x="336.9" y="503.7">+3.3V</text>
<text x="196.6" y="508.3">2</text>
<text x="196.6" y="515.3">7</text>
<text x="283.2" y="514.1" transform="rotate(-90 283.2 514.1)">2</text>
<text x="292.4" y="514.1" transform="rotate(-90 292.4 514.1)">4</text>
<text x="301.7" y="514.1" transform="rotate(-90 301.7 514.1)">6</text>
<text x="310.9" y="514.1" transform="rotate(-90 310.9 514.1)">8</text>
<text x="320.1" y="514.1" transform="rotate(-90 320.1 514.1)">10</text>
<text x="329.4" y="514.1" transform="rotate(-90 329.4 514.1)">12</text>
<text x="338.6" y="514.1" transform="rotate(-90 338.6 514.1)">14</text>
<text x="436.8" y="510.6">A2</text>
<text x="459.9" y="510.6">C2</text>
<text x="284.3" y="521.6" transform="rotate(-90 284.3 521.6)">1Y</text>
<text x="293.6" y="521.6" transform="rotate(-90 293.6 521.6)">2Y</text>
<text x="302.8" y="521.6" transform="rotate(-90 302.8 521.6)">3Y</text>
<text x="312.1" y="521.6" transform="rotate(-90 312.1 521.6)">4Y</text>
<text x="321.3" y="521.6" transform="rotate(-90 321.3 521.6)">5Y</text>
<text x="330.5" y="521.6" transform="rotate(-90 330.5 521.6)">6Y</text>
<text x="196.6" y="522.2">3</text>
<text x="339.8" y="524.6" transform="rotate(-90 339.8 524.6)">VCC</text>
<text x="436.8" y="524.5">A1</text>
<text x="459.9" y="524.5">C1</text>
<text x="196.6" y="529.1">8</text>
<text x="196.6" y="536">4</text>
<text x="284.3" y="538.4" transform="rotate(-90 284.3 538.4)">1A</text>
<text x="293.6" y="538.4" transform="rotate(-90 293.6 538.4)">2A</text>
<text x="302.8" y="538.4" transform="rotate(-90 302.8 538.4)">3A</text>
<text x="312.1" y="538.4" transform="rotate(-90 312.1 538.4)">4A</text>
<text x="321.3" y="538.4" transform="rotate(-90 321.3 538.4)">5A</text>
<text x="330.5" y="538.4" transform="rotate(-90 330.5 538.4)">6A</text>
<text x="339.8" y="538.4" transform="rotate(-90 339.8 538.4)">GND</text>
<text x="196.6" y="543">9</text>
<text x="283.2" y="543.7" transform="rotate(-90 283.2 543.7)">1</text>
<text x="292.4" y="543.7" transform="rotate(-90 292.4 543.7)">3</text>
<text x="301.7" y="543.7" transform="rotate(-90 301.7 543.7)">5</text>
<text x="310.9" y="543.7" transform="rotate(-90 310.9 543.7)">9</text>
<text x="320.1" y="545.5" transform="rotate(-90 320.1 545.5)">11</text>
<text x="329.4" y="545.5" transform="rotate(-90 329.4 545.5)">13</text>
<text x="338.6" y="543.7" transform="rotate(-90 338.6 543.7)">7</text>
<text x="436.8" y="545.3">A2</text>
<text x="459.9" y="545.3">C2</text>
<text x="196.6" y="549.9">5</text>
<text x="133.6" y="556.8">+12V</text>
<text x="436.8" y="559.1">A1</text>
<text x="459.9" y="559.1">C1</text>
<text x="59.1" y="623.2" transform="rotate(-90 59.1 623.2)">+12V</text>
<text x="223.1" y="627.9" transform="rotate(-90 223.1 627.9)">+5V</text>
<text x="271.6" y="665.4" transform="rotate(-90 271.6 665.4)">1</text>
<text x="278.6" y="665.4" transform="rotate(-90 278.6 665.4)">2</text>
<text x="285.5" y="665.4" transform="rotate(-90 285.5 665.4)">3</text>
<text x="292.4" y="665.4" transform="rotate(-90 292.4 665.4)">4</text>
<text x="310.9" y="665.4" transform="rotate(-90 310.9 665.4)">1</text>
<text x="317.8" y="665.4" transform="rotate(-90 317.8 665.4)">2</text>
<text x="324.8" y="665.4" transform="rotate(-90 324.8 665.4)">3</text>
<text x="331.7" y="665.4" transform="rotate(-90 331.7 665.4)">4</text>
<text x="412.5" y="663.5" transform="rotate(90 412.5 663.5)">3</text>
<text x="419.5" y="663.5" transform="rotate(90 419.5 663.5)">2</text>
<text x="426.4" y="663.5" transform="rotate(90 426.4 663.5)">1</text>
<text x="442.6" y="663.5" transform="rotate(90 442.6 663.5)">3</text>
<text x="449.5" y="663.5" transform="rotate(90 449.5 663.5)">2</text>
<text x="456.4" y="663.5" transform="rotate(90 456.4 663.5)">1</text>
<text x="472.6" y="663.5" transform="rotate(90 472.6 663.5)">3</text>
<text x="479.5" y="663.5" transform="rotate(90 479.5 663.5)">2</text>
<text x="486.4" y="663.5" transform="rotate(90 486.4 663.5)">1</text>
<text x="502.6" y="663.5" transform="rotate(90 502.6 663.5)">3</text>
<text x="509.5" y="663.5" transform="rotate(90 509.5 663.5)">2</text>
<text x="516.5" y="663.5" transform="rotate(90 516.5 663.5)">1</text>
<text x="532.6" y="663.5" transform="rotate(90 532.6 663.5)">3</text>
<text x="539.6" y="663.5" transform="rotate(90 539.6 663.5)">2</text>
<text x="546.5" y="663.5" transform="rotate(90 546.5 663.5)">1</text>
</g>
</svg>
